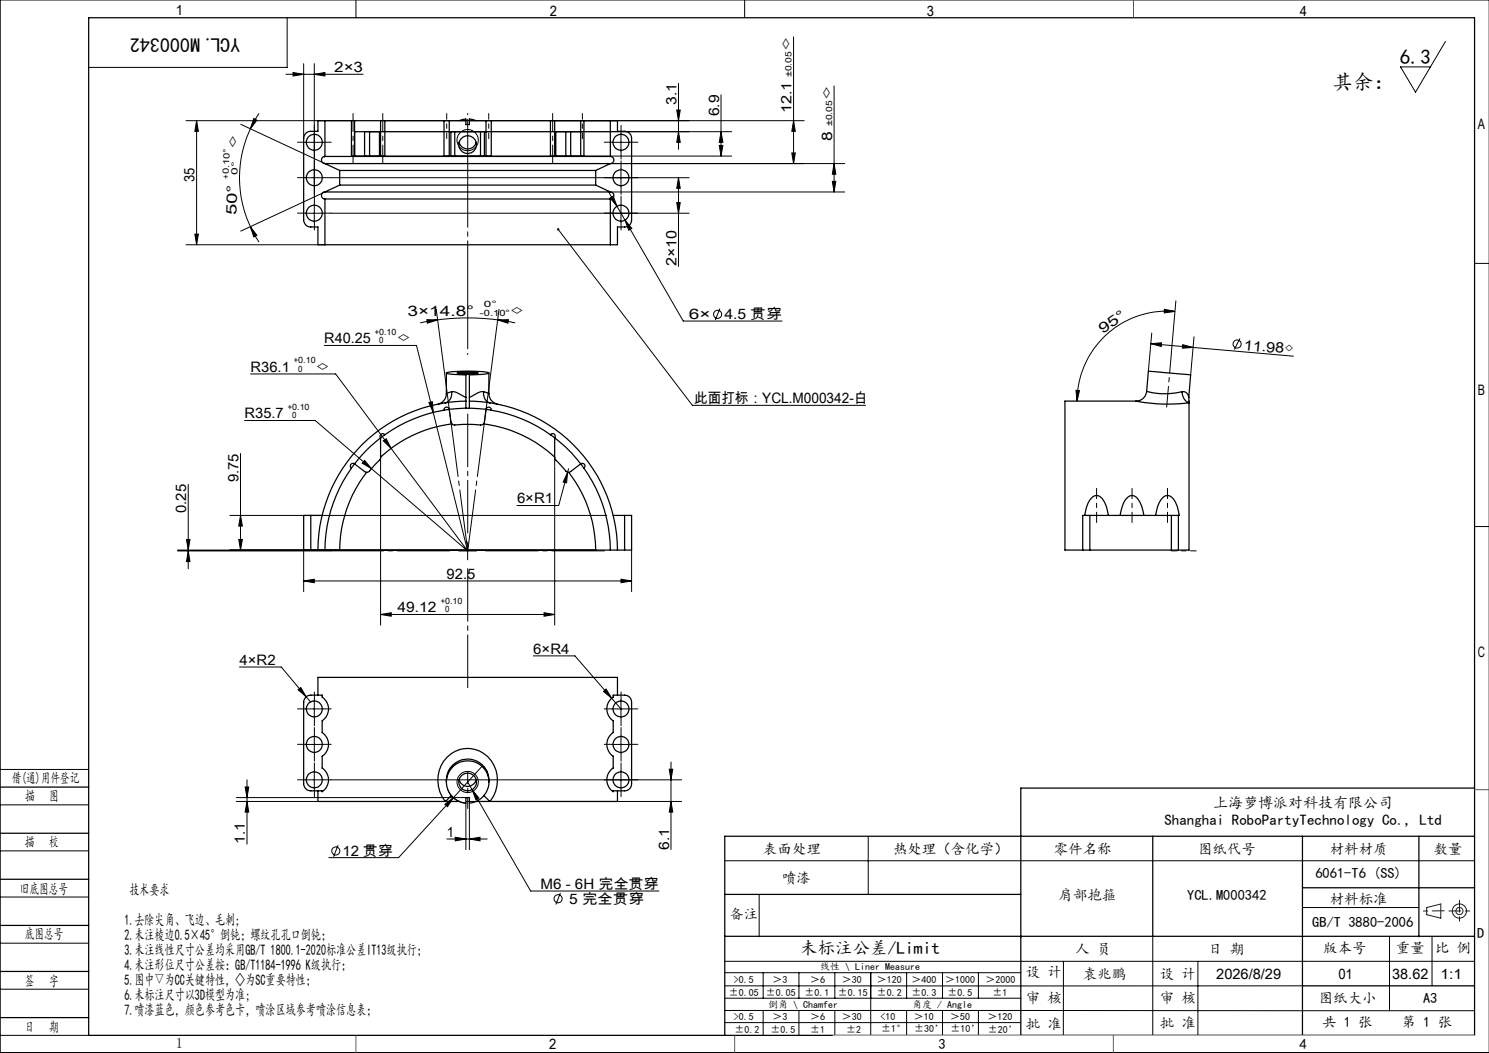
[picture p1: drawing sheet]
<svg xmlns="http://www.w3.org/2000/svg" width="420mm" height="297mm" viewBox="0 0 420 297" stroke-linecap="round" stroke-linejoin="round" font-family="sans-serif">
<g fill="none" stroke="#000" stroke-width=".28">
<path d="M100.4 0v5M210 0v5M420 0h-419.9v297h419.9M81 5v14h-56M85.7 18v21M88.7 18v37.4M223.8 10.4v35.7M407.7 11.7l-8.4 14.3-4.3-7.1h8.5M52.5 34h47.5M55.5 34v35M55.5 34l.5 3h-1zM67.9 35.1l23.8 11"/>
<path d="M70.6 36.3a32.6 32.6 0 0 0 0 27.7M71.6 33.4l.9 .5-1.9 2.4zM73.1 32l-2.5 4.3M80.6 21h21.8M82.7 20.5l3 .5-3 .4zM88.7 21l3-.5v.9zM102.8 37.1h103.6M175.2 37.6v5M190.9 31h1l-.5 3zM191.4 37.1l.5 3h-1zM191.4 23.5v18.6M203.4 37.1l.5 3h-1z"/>
<path d="M203.4 26.7v17.3M223.8 34l.5 3h-1zM226.8 34h-119.4M235.3 24.2v29.9M86.1 50.1h5.1M86.1 40.1h5.1M88.7 57.6v5M91.7 54.1l-23.8 11.1M93.4 50.1h101M102.8 44h103.6M171.5 53.9l2.5 4.3M172.1 55.8l.9-.5 1 2.9z"/>
<path d="M172.2 46.1h66.1M172.2 54.1h66.1M172.6 40.1h5.1M174 58.2l2.3 3.9M175.2 47.6v5M175.2 57.6v5M190.9 57.1h1l-.5 3zM191.4 50.1v25M191.4 50.1l.5 3h-1zM202.9 41h1l-.5 3zM223.3 43.1h1l-.5 3zM234.8 51.1h1l-.5 3z"/>
<path d="M235.3 46.1l.5 3h-1zM52.5 69h39.2M55 66h1l-.5 3zM70.6 64l1.9 2.4-.9 .4zM70.6 64l2.5 4.3M86.1 60.1h5.1M93.4 60.1h101M157.4 64.7l37.9 49.6h48.8M176.3 62.1l1.9 2.3-.9 .5zM176.3 62.1l16.4 28.5h27.9M415.9 74.3h4.1M91.5 97.4h26l4.7 18.9"/>
<path d="M120.4 90.2h3l-2.9 1zM123 87.2l4 30.1M123.4 90.2l7.3-.5 6.1 .1 3.6 .4M123.4 90.2l-4.9 .8M140.4 90.2h3l-.1 1zM140.4 90.2l4.9 .8M140.8 87.2l-3.9 30.1M203.1 87l-1.3 3.3M324.6 96.9l3-.2v1zM324.6 96.9l40.2 3.6M324.9 93.9l-1 10.8M328.4 87.2l3 .6-3 .5z"/>
<path d="M331.4 87.8a25.4 25.4 0 0 0-27.6 25.3M331.7 84.8l-1.3 14.6M333.6 97.2l2.9 .8-3 .2zM336.8 95l-1 10.7M349.7 95.5l-1.5 3.1M69 118.6h19.9l43 36.8M70.7 105.5h24l15.6 21M121 113.5l1-.2 .2 3zM122.2 116.3l9.7 39.1M128.9 105.2l1.2-.2 3-.1 1.8 .3-3.5 .3zM303.5 110.1l1 .1-.7 2.9zM53.1 136.6v23.8"/>
<path d="M67.8 127.9v27.2M102.8 129.9l2 2.3-2.6-1.6zM107.4 129v47.3M108.1 124.4l.8-.6 1.4 2.7zM110.3 126.5l21.6 28.9M156.5 129v47.3M160.1 133.2l-.3 3-.9-.2zM160.1 133.2l-2.5 9.4h-11.8M160.4 132.2l-.3 1M50.1 155.1h117.9M50.1 155.4h43.2M52.6 152.1h1l-.5 3z"/>
<path d="M53.1 155.4l.5 3h-1zM64.8 145.4h106.4M67.3 152.1h1.1l-.6 3zM67.8 145.4l.6 3h-1.1zM85.7 155.1v11.8M129.4 155.4h5M131.9 152.9v5M178.2 155.1v11.8M415.9 148.5h4.1M85.7 163.9l3-.5v1zM85.7 163.9h92.5M107.4 173.3l2.9-.5v1z"/>
<path d="M107.4 173.3h49.1M153.5 172.8l3 .5-3 .5zM175.2 163.4l3 .5-3 .5zM67.6 188.1h11.7l7.1 8.4M84.1 194.6l.7-.7 1.6 2.6zM86.1 200h5.1M86.4 196.5l1.3 1.5M88.7 197.4v5.1M150.4 185h11.8l13 15M170.2 195l.8-.7 1.5 2.7zM172.6 200h5.1M175.2 197.4v5.1"/>
<path d="M0 217h25M69.7 220v18.1M86.1 220h5.1M86.1 210h5.1M88.7 207.5v5M88.7 217.4v5.1M93.4 220h98.9M136 216.1l-23.6 25.8h-19.7M172.6 210h5.1M175.2 207.5v5M175.2 217.4v5.1M188.8 217h1l-.5 3z"/>
<path d="M189.3 214.9v24.7M0 227h25M0 240h25M66.7 226.1h23M66.7 225h64.7M69.1 222h1.1l-.5 3zM69.7 226.1l.5 3h-1.1zM95.4 238.4l-1.3 3.2M125.5 226.9l2.4-1.9-1.7 2.5zM126 236.6h11.4M126.3 222.7a6 6 0 0 0 5.1 3.8v13.1M128.4 236.1l3 .5-3 .6z"/>
<path d="M131.4 226.1h60.9M131.9 220.6l1.3 2.1M132.4 236.6l3-.5v1.1zM132.4 226.5v13.1M133.2 222.7l1.9 2.4-.9 .5zM133.2 222.7l16.5 28.6h36.2M189.3 226.1l.5 3h-1zM244.9 236v16.3M0 253h25M158.1 251.8l-1.3 3.3M204.4 242.8h211.5M214.1 252.4v11.8"/>
<path d="M367.4 256h32.8M0 266h25M0 279h25M204.4 271.1h211.5M204.4 278.1h163M204.4 274.4h83.5M215.3 274.4v7.1M225.4 274.4v7.1M235.5 274.4v7.1M245.6 274.4v17.6M255.7 274.4v7.1M265.9 274.4v7.1"/>
<path d="M276 274.4v7.1M300 271.1l-.1 21M325.2 264.1v27.9M337.9 271.1v20.9M391.9 264.1v21M403.9 264.1v14M0 292h25M204.4 285l211.5 .1M204.4 288.4h83.5M204.5 281.5h83.5M215.3 285v7M225.4 285v7"/>
<path d="M235.5 285v7M255.7 285v7M265.9 285v7M276 285v7M287.9 292h128"/>
<circle cx="131.9" cy="39.5" r="2.99"/>
<circle cx="202.4" cy="88.7" r="1.15"/>
<circle cx="349" cy="97" r="1.14"/>
<circle cx="131.9" cy="220.6" r="2.99"/>
<circle cx="94.7" cy="240" r="1.14"/>
<circle cx="157.4" cy="253.5" r="1.15"/>
</g>
<g fill="none" stroke="#191924" stroke-width=".28">
<path d="M402.4 256l4-1v4l-4-1z"/>
<circle cx="411.7" cy="257" r="1"/>
<circle cx="411.7" cy="257" r="2"/>
</g>
<path d="M131.9 228v-10.1" fill="none" stroke="#000" stroke-width=".28" stroke-dasharray="30.5 1.3 1.3 1.3" stroke-dashoffset="27.3"/>
<path d="M337.4 155.4h-7" fill="none" stroke="#000" stroke-width=".28" stroke-dasharray="30.5 1.3 1.3 1.3" stroke-dashoffset="28.9"/>
<path d="M330.4 99.4l-1.3 15.4" fill="none" stroke="#000" stroke-width=".28" stroke-dasharray="30.5 1.3 1.3 1.3" stroke-dashoffset="24.6"/>
<path d="M309.3 137.7v9.7M319.3 137.7v9.7M329.3 137.7v9.7" fill="none" stroke="#000" stroke-width=".28" stroke-dasharray="30.5 1.3 1.3 1.3" stroke-dashoffset="27.6"/>
<path d="M131.9 32v68" fill="none" stroke="#000" stroke-width=".28" stroke-dasharray="30.5 1.3 1.3 1.3" stroke-dashoffset="-1.6"/>
<path d="M126 39.1v-7.1M137.9 39.1v-7.1M164.3 39.1v-7.1" fill="none" stroke="#000" stroke-width=".28" stroke-dasharray="30.5 1.3 1.3 1.3" stroke-dashoffset="28.8"/>
<path d="M99.6 46v-14M108 46v-14M155.9 46v-14" fill="none" stroke="#000" stroke-width=".28" stroke-dasharray="30.5 1.3 1.3 1.3" stroke-dashoffset="25.4"/>
<path d="M127 117.2l4.9 38.2M131.9 155.4l5-38.2" fill="none" stroke="#000" stroke-width=".28" stroke-dasharray="30.5 1.3 1.3 1.3" stroke-dashoffset="13.2"/>
<g fill="none" stroke="#000" stroke-width=".35">
<path d="M25 5h390.9v287h-390.9zM91.7 34h7.4M91.7 34h-2v3h-2a1.99 1.99 0 0 0-2 2v23a1.99 1.99 0 0 0 2 2h2v5h2M91.7 34v10.1M99.1 34v10h.9M99.1 34h.9M100 34h7.4M100 34v10M100 37.1h2.8M102.8 37.1h1.4M102.8 37.1v6.9M104.2 37.1h2.8"/>
<path d="M104.2 37.1v6.9M107 37.1h.4M107 37.1v6.9M107.4 34h1.1M107.4 34v10M108.5 34v10h-1.1M108.5 34h16.7M125.2 34v10h1.5M125.2 34h1.5M126.7 37.1h.1M126.7 34h4.7M126.7 37.1h.5"/>
<path d="M126.7 34v10M127.2 37.1h1.1M127.2 37.1v6.9M128.3 37.1h7.2M128.3 37.1v6.9M129.5 34l1.9-.4v1.5h1v-1.5l1.9 .4M132.4 34h4.7M135.5 37.1h1.1M135.5 37.1v6.9M136.6 37.1h.5M136.6 37.1v6.9M137.1 37.1h.1"/>
<path d="M137.1 34h1.5M137.1 34v10M138.6 34v10h-1.5M138.6 34h16.7M155.3 34v10h1.2M155.3 34h1.2M156.5 34h7.3M156.5 37.1h.3M156.5 34v10M156.8 37.1h2.8M156.8 37.1v6.9M159.6 37.1h1.4"/>
<path d="M159.6 37.1v6.9M161 37.1v6.9M161 37.1h2.8M163.8 37.1h.1M163.8 34h.9M163.8 34v10M164.7 34v10h-.9M164.7 34h7.5M172.2 34h2v3h2a1.93 1.93 0 0 1 2 2v23a1.93 1.93 0 0 1-2 2h-2v5h-2M172.2 34v10.1M91.5 54.2h.1M91.5 44.2h.1"/>
<path d="M91.5 56.1h.1M91.5 46v.1M91.7 44.1h80.5M91.7 56.1h80.4M91.7 54.1a.99 .99 0 0 0-1 1 .99 .99 0 0 0 1 1M91.7 54.1h80.5M91.7 46.1h80.5M91.7 44.1a1.01 1.01 0 0 0-1 1 1.01 1.01 0 0 0 1 1M91.7 56.1v12.9M91.7 46.1l4.1 2M95.8 52.2h72.2M95.8 48.1h72.2"/>
<path d="M95.8 48.1v4.1M95.8 52.2l-4.1 1.9M100 44h2.8M102.8 44h1.4M104.2 44h2.8M107 44h.4M126.7 44h.1M126.7 44h.5M127.2 44h1.1M128.3 44h7.2M134.3 40.1a2.49 2.49 0 0 1-2.4 1.9 2.49 2.49 0 0 1-2.4-1.8M135.5 44h1.1"/>
<path d="M136.6 44h.5M137.1 44h.1M156.5 44h.3M156.8 44h2.8M159.6 44h1.4M161 44h2.8M163.8 44h.1M168 52.2l4.2 1.9M168 48.1v4.1M172.1 56.1h.1M172.2 54.1a.99 .99 0 0 1 .9 1 .99 .99 0 0 1-.9 1M172.2 44.1a1.01 1.01 0 0 1 1 1 1.01 1.01 0 0 1-1 1"/>
<path d="M172.2 56.1v12.9M172.2 46.1l-4.2 2M91.7 69h80.5M125.2 115.7a40.4 40.4 0 0 0-16.7 6.9M125.6 113.6a42.3 42.3 0 0 0-35.9 41.5M125.9 111.1a2.98 2.98 0 0 1-2.3 2.8M125.9 105.2v5.9M126.7 115.5a.75 .75 0 0 0-.8-.7 .75 .75 0 0 0-.7 .9M126.7 115.5l.5 3.5a1.04 1.04 0 0 0 1.1 .9l2.7-.2 4.5 .2a.98 .98 0 0 0 1.1-.9l.5-3.5M126.7 115.5l-1.5 .2M127.4 110.5a2.74 2.74 0 0 1-1.8 3.1M127.4 110.5a8.5 8.5 0 0 1 4 1.6"/>
<path d="M127.4 110.5l-1.5 .6M127.5 119.6a36.2 36.2 0 0 0-20.1 9.3M129.4 105.2l3.3-.2 1.7 .2-3.6 .2zM131.4 105.7h-2.4a5.9 5.9 0 0 1-3.1-.5 34.2 34.2 0 0 1 12 0 13.8 13.8 0 0 1-5.5 .5M131.4 113.1l-5.8 .5M131.4 115.1l-4.7 .4M131.4 115.1h1M131.4 115.1v-9.5h1v9.5M132.4 113.1l5.8 .5M132.4 115.1l4.7 .4M136.4 119.6a36.2 36.2 0 0 1 20.1 9.3M136.4 110.5a2.67 2.67 0 0 0 1.8 3.1"/>
<path d="M136.4 110.5a6.2 6.2 0 0 0-3.6 1.4l-.4 .2M136.4 110.5l1.5 .6M137.1 115.5a.75 .75 0 0 1 .9-.7 .75 .75 0 0 1 .6 .9M137.1 115.5l1.5 .2M137.9 105.2v5.9M137.9 111.1a2.95 2.95 0 0 0 2.3 2.8M138.2 113.6a42.3 42.3 0 0 1 36 41.5M138.6 115.7a39.9 39.9 0 0 1 16.7 6.9M320.4 113.1h-20v42h5M320.4 113.1l.8 .2a47.2 47.2 0 0 0 14.2 .3M323.4 110.4a2.99 2.99 0 0 1-3 2.7M333.4 110.5a3.3 3.3 0 0 0 2 3.1"/>
<path d="M333.4 110.5a1.65 1.65 0 0 1 1.9 1.6M333.4 110.5a20.3 20.3 0 0 1-10-.1l.5-5.7 11.9 1-.5 6.4M335.3 112.1l.1 1.5M335.4 113.6v41.5h-3M99.1 132a40.5 40.5 0 0 0-7.4 23.1M100 130.8a.74 .74 0 0 0-1 .2 .74 .74 0 0 0 .1 1M100 130.8l-.9 1.2M103.4 133.2a36 36 0 0 0-7.6 21.9h-8.1M107.4 123.5a38.7 38.7 0 0 0-7.4 7.3M107.4 123.5v5.8l-2.8 3.1a1.13 1.13 0 0 1-1.8 .6l-2.8-2.2M108.5 122.6a.74 .74 0 0 0-1-.2 .74 .74 0 0 0-.1 1.1M108.5 122.6l-1.1 .9"/>
<path d="M155.3 122.6a.74 .74 0 0 1 1-.2 .74 .74 0 0 1 .2 1.1M155.3 122.6l1.2 .9M156.5 123.5a38.7 38.7 0 0 1 7.3 7.3M156.5 123.5v5.8l2.4 2.7a1.5 1.5 0 0 0 1.7 1.2l3.2-2.4M160.4 133.2a36.6 36.6 0 0 1 7.6 21.9h8.2M163.8 130.8a.75 .75 0 0 1 1.1 .2 .75 .75 0 0 1-.2 1M163.8 130.8h.1M163.8 130.8l.9 1.2M164.7 132a40.2 40.2 0 0 1 7.5 23.1M87.7 145.4h-2v9.7h2M87.7 145.4v9.7M87.7 145.4h3.2"/>
<path d="M173 145.4h3.2M176.2 145.4h2v9.7h-2M176.2 145.4v9.7M305.4 155.1h2M306 145.4a6.9 6.9 0 0 1 2.8-5.6 1.9 1.9 0 0 1 2.1 .8 9.7 9.7 0 0 1 1.7 4.8M307.4 145.4h-2v9.7M307.4 155.1h23M307.4 145.4h23M307.4 145.4v9.7M315.9 145.4a6.9 6.9 0 0 1 2.8-5.6 1.9 1.9 0 0 1 2.2 .8 10.2 10.2 0 0 1 1.8 4.8M326 145.4a7 7 0 0 1 2.7-5.6 1.93 1.93 0 0 1 2.2 .8 9.7 9.7 0 0 1 1.7 4.8h-.2M330.4 145.4h2"/>
<path d="M330.4 155.1h2M330.4 145.4v9.7M332.4 145.4v9.7M86.3 196.6l.6-.4 .8-.1h3.2v.5a4 4 0 0 1 0 6.7v3.3a4 4 0 0 1 0 6.7v3.3a4 4 0 0 1 0 6.7v-.2h-3.2a2.05 2.05 0 0 1-2-2.1v-23zM89.7 196.1v-5h84.5v5M173 196.1h3.2a1.93 1.93 0 0 1 2 1.9v23a1.99 1.99 0 0 1-2 2.1h-3.2v.2a4 4 0 0 1 0-6.7v-3.3a4 4 0 0 1 0-6.7v-3.3a4 4 0 0 1 0-6.7zM128.1 216a6 6 0 0 1 9.4 2.3 6 6 0 0 1-5.1 8.2v-1.5h-1v1.5a6 6 0 0 1-5.2-4.1 6 6 0 0 1 1.9-6.4zM129.5 219.9a2.48 2.48 0 0 0 2.4 1.9 2.48 2.48 0 0 0 2.4-1.8M0 222h25M0 235h25M89.7 223.1v3h35.9M125.6 226.1a9.2 9.2 0 0 1 5.2-14.9 8.9 8.9 0 0 1 8.4 13.3l-1 1.6"/>
<path d="M125.6 226.1h3.9M125.9 220.6a6 6 0 0 1 6-6.5 6 6 0 0 1 6 6.5M127.3 224.4l-1.7 1.7M134.3 226.1h3.9M136.5 224.4l1.7 1.7M174.2 223.1v3h-36M325.2 235.9v28.2M367.4 235.9v56.1M400.2 235.9v28.3M415.9 235.9h-211.5v56.1M415.9 222.3h-128v69.7M0 248h25"/>
<path d="M204.4 252.3h83.5M367.4 250.4h48.5M0 261h25M0 274h25M204.4 264.1h211.5M367.4 278.1h48.5M0 287h25"/>
<circle cx="88.7" cy="40.1" r="2.24"/>
<circle cx="88.7" cy="50.1" r="2.25"/>
<circle cx="131.9" cy="40.8" r="2.51"/>
<circle cx="175.2" cy="40.1" r="2.24"/>
<circle cx="175.2" cy="50.1" r="2.25"/>
<circle cx="88.7" cy="60.1" r="2.24"/>
<circle cx="175.2" cy="60.1" r="2.24"/>
<circle cx="88.7" cy="200" r="2.25"/>
<circle cx="175.2" cy="200" r="2.25"/>
<circle cx="88.7" cy="210" r="2.26"/>
<circle cx="88.7" cy="220" r="2.26"/>
<circle cx="175.2" cy="210" r="2.26"/>
<circle cx="175.2" cy="220" r="2.26"/>
<circle cx="131.9" cy="220.6" r="2.49"/>
</g>
<path d="M407.4 256.9l-5.9 .1M408.7 256.9h6M411.7 253.9v6" fill="none" stroke="#191924" stroke-width=".28" stroke-dasharray="6.3 1.3 1.3 1.3" stroke-dashoffset="3"/>
<path d="M235 292h180.9" fill="none" stroke="#c0c0c0" stroke-width=".28"/>
<path d="M319.7 0v5M415.9 222.7h4.1M100.4 292v5M207.2 292v5M314 292v5" fill="none" stroke="#00f" stroke-width=".28"/>
<path d="M406.4 255h.1" fill="none" stroke="#0ff" stroke-width=".28"/>
<g fill="none" stroke="#000" stroke-width=".28" stroke-dasharray="30.5 1.3 1.3 1.3">
<path d="M88.7 37.6v-2.2M175.2 37.6v-2.2M86.2 40.1h-2.3M86.2 50.1h-2.3M88.7 42.6v2.3M88.7 47.6v-2.2M88.7 52.6v2.3M88.7 57.6v-2.2M91.2 40.1h2.2M91.2 50.1h2.2M172.7 50.1h-2.3M172.7 40.1h-2.3"/>
<path d="M175.2 57.6v-2.2M175.2 47.6v-2.2M175.2 52.6v2.3M175.2 42.6v2.3M177.7 50.1h2.2M177.7 40.1h2.2M86.2 60.1h-2.3M88.7 62.6v2.3M91.2 60.1h2.2M172.7 60.1h-2.3M175.2 62.6v2.3M177.7 60.1h2.2"/>
<path d="M86.2 199.9h-2.3M88.7 197.4v-2.2M91.2 199.9h2.2M172.7 199.9h-2.3M175.2 197.4v-2.2M177.7 199.9h2.2M86.2 209.9h-2.3M86.2 219.9h-2.3M88.7 202.4v2.3M88.7 207.4v-2.2M88.7 212.4v2.3M88.7 217.4v-2.2"/>
<path d="M91.2 209.9h2.2M91.2 219.9h2.2M172.7 209.9h-2.3M172.7 219.9h-2.3M175.2 202.4v2.3M175.2 207.4v-2.2M175.2 212.4v2.3M175.2 217.4v-2.2M177.7 209.9h2.2M177.7 219.9h2.2M88.7 222.4v2.3M175.2 222.4v2.3"/>
</g>
<path d="M126.9 155.4h-33.6M131.9 150.4v-33.6M136.9 155.4h33.6M131.9 160.4v33.6" fill="none" stroke="#000" stroke-width=".28" stroke-dasharray="30.5 1.3 1.3 1.3" stroke-dashoffset="15.6"/>
<g fill="#000">
<path d="M157.2 64.4a.34 .34 0 0 1 .6 .1 .34 .34 0 0 1-.3 .5 .34 .34 0 0 1-.3-.4v-.2l.2 .3z"/>
<path d="M71.6 33.4l.9 .5-1.9 2.4zM70.6 64l1.9 2.4-.9 .4z"/>
<path d="M88.7 21l3-.5v.9zM82.7 20.5l3 .5-3 .4z"/>
<path d="M203.4 37.1l.5 3h-1zM202.9 41h1l-.5 3z"/>
<path d="M235.3 46.1l.5 3h-1zM234.8 51.1h1l-.5 3z"/>
<path d="M55 66h1l-.5 3zM55.5 34l.5 3h-1zM223.3 43.1h1l-.5 3zM223.8 34l.5 3h-1z"/>
<path d="M140.4 90.2h3l-.1 1zM120.4 90.2h3l-2.9 1z"/>
<path d="M328.4 87.2l3 .6-3 .5zM303.5 110.1l1 .1-.7 2.9z"/>
<path d="M333.6 97.2l2.9 .8-3 .2zM324.6 96.9l3-.2v1z"/>
<path d="M108.1 124.4l2.2 2.1-1.4-2.7zM102.8 129.9l-.6 .7 2.6 1.6zM121 113.5l1.2 2.8-.2-3zM160.1 133.2l-1.2 2.8 .9 .2zM85.7 163.9l3-.5v1zM175.2 163.4l3 .5-3 .5zM107.4 173.3l2.9-.5v1zM153.5 172.8l3 .5-3 .5zM84.1 194.6l2.3 1.9-1.6-2.6zM125.5 226.9l.7 .6 1.7-2.5zM170.2 195l2.3 2-1.5-2.7zM133.2 222.7l1 2.9 .9-.5zM172.1 55.8l1.9 2.4-1-2.9zM176.3 62.1l1 2.8 .9-.5z"/>
<path d="M52.6 152.1h1l-.5 3zM53.1 155.4l.5 3h-1zM67.8 145.4l.6 3h-1.1zM67.3 152.1h1.1l-.6 3zM191.4 50.1l.5 3h-1zM190.9 57.1h1l-.5 3z"/>
<path d="M188.8 217h1l-.5 3zM189.3 226.1l.5 3h-1zM69.1 222h1.1l-.5 3zM69.7 226.1l.5 3h-1.1zM190.9 31h1l-.5 3zM191.4 37.1l.5 3h-1z"/>
<path d="M128.4 236.1l3 .5-3 .6zM132.4 236.6l3-.5v1.1z"/>
</g>
<g font-size="5.8">
<text x="394.8" y="18">6.3</text>
<text x="375.9" y="25.2">其余：</text>
</g>
<text font-size="5.6" x="67.7" y="10.6" transform="rotate(-180 67.7 10.6)">YCL.M000342</text>
<text font-size="4.9" x="225.7" y="269">未标注公差/Limit</text>
<g font-size="4.2">
<text x="342.2" y="227.9">上海萝博派对科技有限公司</text>
<text x="328.5" y="232.8">Shanghai RoboPartyTechnology Co., Ltd</text>
<text x="36.5" y="252.3">技术要求</text>
<text x="35.1" y="260.8">1.去除尖角、飞边、毛刺;</text>
<text x="35.1" y="265">2.未注棱边0.5×45°倒钝；螺纹孔孔口倒钝；</text>
<text x="35.1" y="269.3">3.未注线性尺寸公差均采用GB/T 1800.1-2020标准公差IT13级执行；</text>
<text x="35.1" y="273.5">4.未注形位尺寸公差按：GB/T1184-1996 K级执行；</text>
<text x="35.1" y="277.7">5.图中▽为CC关键特性，◇为SC重要特性；</text>
<text x="35.1" y="282">6.未标注尺寸以3D模型为准;</text>
<text x="35.1" y="286.2">7.喷漆蓝色，颜色参考色卡，喷涂区域参考喷涂信息表；</text>
</g>
<g font-size="4.1">
<text x="49.6" y="4.3">1</text>
<text x="155.1" y="4.6">2</text>
<text x="261.4" y="4.6">3</text>
<text x="366.6" y="4.6">4</text>
<text x="223.3" y="14.5" transform="rotate(-90 223.3 14.5)">◇</text>
<text x="94.3" y="20.4">2×3</text>
<text x="190.8" y="29.6" transform="rotate(-90 190.8 29.6)">3.1</text>
<text x="234.7" y="28.3" transform="rotate(-90 234.7 28.3)">◇</text>
<text x="202.8" y="32.8" transform="rotate(-90 202.8 32.8)">6.9</text>
<text x="223.3" y="32" transform="rotate(-90 223.3 32)">12.1</text>
<text x="67.2" y="41.9" transform="rotate(-89 67.2 41.9)">◇</text>
<text x="234.7" y="39.7" transform="rotate(-90 234.7 39.7)">8</text>
<text x="416.9" y="36.3">A</text>
<text x="54.9" y="51.3" transform="rotate(-90 54.9 51.3)">35</text>
<text x="66.7" y="60.7" transform="rotate(-89 66.7 60.7)">5 0 °</text>
<text x="190.8" y="75.1" transform="rotate(-90 190.8 75.1)">2×10</text>
<text x="114.9" y="89.2">3×14.8°</text>
<text x="143.8" y="89">◇</text>
<text x="194.3" y="90.1">6×</text>
<text x="204.3" y="90.1">4.5 贯穿</text>
<text x="311.1" y="94.1" transform="rotate(-35 311.1 94.1)">9 5 °</text>
<text x="91.5" y="96.8">R40.25</text>
<text x="111.8" y="96.8">◇</text>
<text x="350.7" y="98.6" transform="rotate(5 350.7 98.6)">11.98◇</text>
<text x="70.7" y="104.9">R36.1</text>
<text x="89" y="104.9">◇</text>
<text x="195.8" y="113.7">此面打标：YCL.M000342-白</text>
<text x="416.9" y="111.3">B</text>
<text x="69" y="118">R35.7</text>
<text x="67.3" y="136" transform="rotate(-90 67.3 136)">9.75</text>
<text x="145.8" y="142">6×R1</text>
<text x="52.5" y="144.7" transform="rotate(-90 52.5 144.7)">0.25</text>
<text x="126" y="163.3">92.5</text>
<text x="112.1" y="172.7">49.12</text>
<text x="150.4" y="184.4">6×R4</text>
<text x="416.9" y="185.3">C</text>
<text x="67.6" y="187.5">4×R2</text>
<text x="3.3" y="220.9">借(通)用件登记</text>
<text x="7.1" y="226">描</text>
<text x="13.9" y="226">图</text>
<text x="7" y="238.9">描</text>
<text x="13.8" y="238.9">校</text>
<text x="69.1" y="238.1" transform="rotate(-90 69.1 238.1)">1.1</text>
<text x="126.1" y="236.1">1</text>
<text x="188.7" y="239.6" transform="rotate(-90 188.7 239.6)">6.1</text>
<text x="96.6" y="241.5">12 贯穿</text>
<text x="215.3" y="240.8">表面处理</text>
<text x="251.9" y="240.8">热处理（含化学）</text>
<text x="297.3" y="240.8">零件名称</text>
<text x="337.9" y="240.8">图纸代号</text>
<text x="375.1" y="240.8">材料材质</text>
<text x="404.4" y="240.8">数量</text>
<text x="152.5" y="250.7">M6 - 6H 完全贯穿</text>
<text x="220.6" y="249">喷漆</text>
<text x="371" y="247.7">6061-T6 (SS)</text>
<text x="5.6" y="252">旧底图总号</text>
<text x="160.5" y="254.9">5 完全贯穿</text>
<text x="298.6" y="253.7">肩部抱箍</text>
<text x="334.9" y="253.7">YCL.M000342</text>
<text x="375.1" y="254.9">材料标准</text>
<text x="205.7" y="259.3">备注</text>
<text x="370.2" y="261.6">GB/T 3880-2006</text>
<text x="7" y="265">底图总号</text>
<text x="303.3" y="269">人 员</text>
<text x="340.8" y="269">日 期</text>
<text x="373.2" y="268.7">版本号</text>
<text x="393.7" y="268.7">重量</text>
<text x="404.8" y="268.7">比 例</text>
<text x="416.7" y="264.6">D</text>
<text x="289.3" y="275.5">设 计</text>
<text x="7" y="278">签</text>
<text x="13.8" y="278">字</text>
<text x="305.4" y="276">袁兆鹏</text>
<text x="327.2" y="276">设 计</text>
<text x="343.1" y="276">2026/8/29</text>
<text x="377.5" y="276">01</text>
<text x="392.7" y="276">38.62</text>
<text x="406.3" y="276">1:1</text>
<text x="289.3" y="283">审 核</text>
<text x="327.2" y="282.9">审 核</text>
<text x="372" y="283">图纸大小</text>
<text x="401.4" y="283">A3</text>
<text x="7" y="291">日</text>
<text x="13.8" y="291">期</text>
<text x="289.3" y="290.1">批 准</text>
<text x="327.2" y="290">批 准</text>
<text x="373" y="289.8">共 1 张</text>
<text x="395.4" y="289.8">第 1 张</text>
<text x="49.6" y="295.6">1</text>
<text x="154.9" y="296">2</text>
<text x="264.7" y="296">3</text>
<text x="366.6" y="296">4</text>
</g>
<g font-size="2.8">
<text x="231.3" y="273.6">线性 \ Liner Measure</text>
<text x="205.6" y="280.8">±0.05</text>
<text x="207" y="277.2">&gt;0.5</text>
<text x="216" y="280.8">±0.05</text>
<text x="217.9" y="277.2">＞3</text>
<text x="227" y="280.8">±0.1</text>
<text x="228.5" y="277.2">＞6</text>
<text x="236.3" y="280.8">±0.15</text>
<text x="237.5" y="277.2">＞30</text>
<text x="247.4" y="277.2">＞120</text>
<text x="247.4" y="280.8">±0.2</text>
<text x="257.1" y="277.2">＞400</text>
<text x="257.1" y="280.8">±0.3</text>
<text x="266.6" y="277.2">＞1000</text>
<text x="267.3" y="280.8">±0.5</text>
<text x="278" y="277.2">＞2000</text>
<text x="279.9" y="280.8">±1</text>
<text x="207" y="287.8">&gt;0.5</text>
<text x="216.6" y="284.3">倒角 \ Chamfer</text>
<text x="217.9" y="287.8">＞3</text>
<text x="228.5" y="287.8">＞6</text>
<text x="237.5" y="287.8">＞30</text>
<text x="248.4" y="287.8">&lt;10</text>
<text x="257.3" y="284.3">角度 / Angle</text>
<text x="257.8" y="287.8">＞10</text>
<text x="268" y="287.8">＞50</text>
<text x="278.5" y="287.8">＞120</text>
<text x="207.1" y="291.3">±0.2</text>
<text x="217.3" y="291.3">±0.5</text>
<text x="228.5" y="291.3">±1</text>
<text x="238.7" y="291.3">±2</text>
<text x="248.6" y="291.1">±1°</text>
<text x="257.8" y="291.1">±30’</text>
<text x="268.1" y="291.1">±10’</text>
<text x="278.6" y="291.2">±20’</text>
</g>
<g font-size="2.4">
<text x="223.3" y="21.8" transform="rotate(-90 223.3 21.8)">±0.05</text>
<text x="234.7" y="35.6" transform="rotate(-90 234.7 35.6)">±0.05</text>
<text x="64.6" y="50.4" transform="rotate(-89 64.6 50.4)">+0.10°</text>
<text x="67" y="49.3" transform="rotate(-89 67 49.3)">0 °</text>
<text x="135.3" y="89.1">-0.10°</text>
<text x="136.5" y="86.6">0°</text>
<text x="105.7" y="94.4">+0.10</text>
<text x="107" y="96.8">0</text>
<text x="82.9" y="102.5">+0.10</text>
<text x="84.1" y="104.9">0</text>
<text x="81.2" y="115.6">+0.10</text>
<text x="82.4" y="118">0</text>
<text x="124.3" y="170.3">+0.10</text>
<text x="125.6" y="172.7">0</text>
</g>
</svg>
